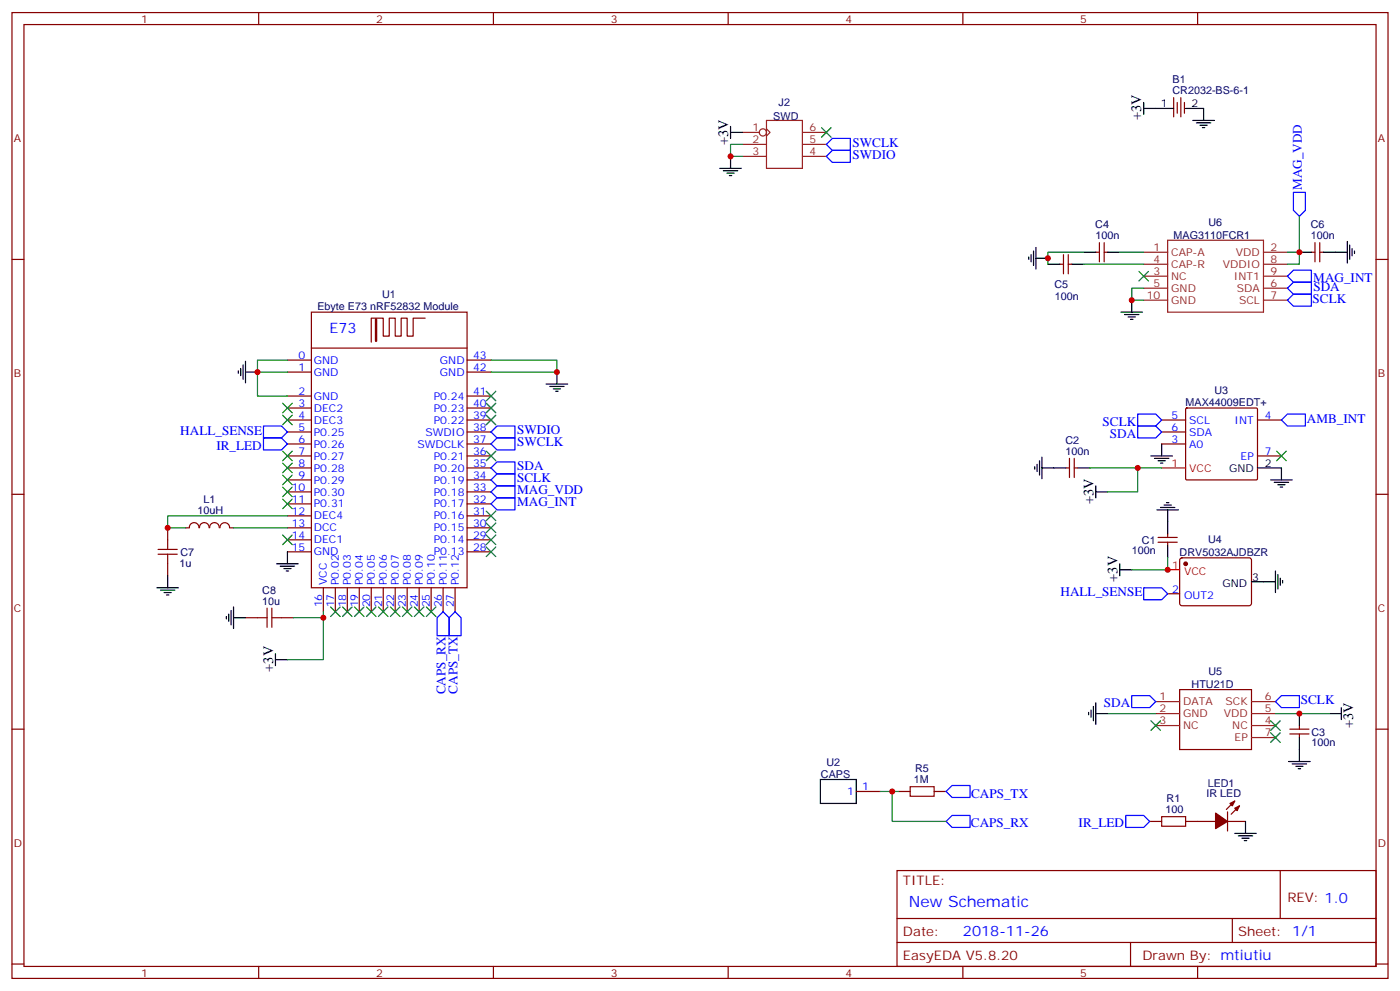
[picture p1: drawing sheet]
<svg xmlns="http://www.w3.org/2000/svg" width="412mm" height="292mm" viewBox="0 0 412 292" stroke-linecap="round" stroke-linejoin="round" font-family="sans-serif">
<g fill="none" stroke="#870000" stroke-width=".35">
<path d="M3.5 3.7h405.4v284.3h-405.4zM7.1 7.2h398.2v277.3h-398.2zM76.2 3.7v3.5M145.3 3.7v3.5M214.5 3.7v3.5M283.6 3.7v3.5M352.8 3.7v3.5M345.7 28.8v5.6M346.8 30.2v3.1M347.8 28.8v5.6M348.9 30.2v3.1M3.5 76.4h3.6"/>
<path d="M312.2 77.8h1.1M313.3 75v5.6M314.7 75v5.6M314.7 77.8h1M322.8 74.3h1M323.8 71.4v5.7M325.3 71.4v5.7M325.3 74.3h1M386.3 74.3h1M387.3 71.4v5.7M388.8 74.3h1M388.8 71.4v5.7"/>
<path d="M405.3 76.4h3.6M91.7 91.9h45.9v81.1h-45.9zM125.2 93.7h-3.5v5.3h-1.8v-5.3h-1.7v5.3h-1.8v-5.3h-1.7v5.3h-1.8v-5.3h-3.5v7M84.7 109.5h7M84.7 116.6h7M84.7 106h7M91.7 102.5h45.9M137.6 109.5h7M137.6 116.6h7M137.6 106h7M84.7 130.7h7M84.7 123.6h7"/>
<path d="M84.7 127.2h7M84.7 134.2h7M84.7 137.8h7M84.7 120.1h7M137.6 130.7h7M137.6 123.6h7M137.6 127.2h7M137.6 134.2h7M137.6 137.8h7M137.6 120.1h7M314 137.8h1M315 134.9v5.7"/>
<path d="M316.4 134.9v5.7M316.4 137.8h1.1M342.2 130.7h7M342.2 123.6h7M342.2 127.2h7M349.3 120.3l.3-.2 20.6 .1 .2 .3v20.6l-.3 .2-20.7-.1-.2-.3zM370.4 123.6h7.1M370.4 134.2h7.1M3.5 145.5h3.6M49.4 155.4v6.3M58.6 155.4a1.41 1.41 0 0 0-1.4-1.5 1.41 1.41 0 0 0-1.4 1.5h-1.1M58.8 155.4a1.41 1.41 0 0 1 1.4-1.5 1.41 1.41 0 0 1 1.4 1.5"/>
<path d="M61.8 155.4a1.41 1.41 0 0 1 1.4-1.5 1.41 1.41 0 0 1 1.4 1.5M64.8 155.4a1.41 1.41 0 0 1 1.4-1.5 1.41 1.41 0 0 1 1.4 1.5M67.7 155.4h1.1M84.7 141.3h7M84.7 144.8h7M84.7 148.3h7M84.7 151.9h7M84.7 155.4h7M84.7 158.9h7M137.6 141.3h7M137.6 144.8h7M137.6 148.3h7"/>
<path d="M137.6 151.9h7M137.6 155.4h7M137.6 158.9h7M341.1 158.2h5.7M341.1 159.6h5.7M344 157.2v1M344 159.6v1.1M405.3 145.5h3.6M46.6 163.2h5.6M46.6 161.7h5.6M49.4 163.2v6.3M78.7 179v5.7"/>
<path d="M80.1 179v5.7M84.7 162.5h7M95.2 173v7.1M98.8 173v7.1M102.3 173v7.1M105.8 173v7.1M109.4 173v7.1M112.9 173v7.1M116.4 173v7.1M119.9 173v7.1M123.5 173v7.1M127 173v7.1"/>
<path d="M130.5 173v7.1M134.1 173v7.1M137.6 162.5h7M344 174.8h3.5M347.7 164.4l.5-.2 20 .1 .5 .6-.1 13-.7 .4h-20l-.4-.7v-12.7zM72.3 181.9h6.4M80.1 181.9h6.3M3.5 214.7h3.6M347.5 203h21.2v17.7h-21.2zM379.9 214.7h5.7M379.9 216.1h5.7M382.8 213.6v1.1"/>
<path d="M382.8 216.1v1M405.3 214.7h3.6M252.2 233h7.1M264.6 233h3.5M275.2 233h3.5M361.6 239v5.7M363.7 235.8l-2.5 2.5M365.1 237.2l-2.4 2.5M264.2 256.3h141.1v28.2h-141.1zM338.7 241.8h3.5M349.2 241.8h8.9M361.6 241.8h5.3"/>
<path d="M377.1 256.3v14.1M264.2 270.4h141.1M264.2 277.5h141.1M333 277.5v7M363 270.4v7.1M3.5 283.8h3.6M76.2 284.5v3.5M145.3 284.5v3.5M214.5 284.5v3.5M283.6 284.5v3.5M352.8 284.5v3.5M405.3 283.8h3.6"/>
</g>
<g fill="none" stroke="#000" stroke-width=".35">
<path d="M215.2 39h3.5M215.2 37.2v3.5M336.9 31.9h8.8M336.9 30.2v3.5M349.2 31.9h5.3v3.6M351.4 35.5h6.3M352.4 36.2h4.3M353.5 36.9h2.1M354.2 37.6h.7M212 49.6h6.4M213.1 50.3h4.2M214.1 51h2.2"/>
<path d="M214.8 51.7h.7M215.2 46v3.6M303 75.7v.7M303.7 75v2.1M304.4 73.9v4.2M305.2 76h3.5M305.2 72.8v6.4M308.7 77.8h3.5M315.7 77.8h3.6M319.3 74.3h3.5M326.3 74.3h3.5M382.8 74.3h3.5"/>
<path d="M389.8 74.3h7.1M396.9 71.1v6.3M397.6 72.1v4.3M398.3 73.2v2.1M399 73.9v.7M330.2 91.9h6.3M331.3 92.6h4.2M332.3 93.3h2.1M333 94h.7M333.4 88.4v3.5M70.2 109.2v.7M70.9 108.5v2.1"/>
<path d="M71.6 107.4v4.3M72.3 109.5h3.5M72.3 106.4v6.3M160.9 113.1h6.3M161.9 113.8h4.3M163 114.5h2.1M163.7 115.2h.7M164 109.5v3.6M304.8 137.4v.7M305.5 136.7v2.1M306.2 135.6v4.3M306.9 137.8h7.1"/>
<path d="M306.9 134.6v6.3M317.5 137.8h3.5M339 134.2h6.4M340.1 134.9h4.2M341.1 135.6h2.2M341.8 136.3h.7M342.2 130.7v3.5M370.4 137.8h7.1v3.5M322.8 143.1v3.5M322.8 144.8h3.5M340.8 150.1h6.3M341.8 149.4h4.3"/>
<path d="M342.9 148.7h2.1M343.6 148h.7M344 150.1v7.1M374.3 141.3h6.3M375.4 142h4.2M376.4 142.7h2.1M377.1 143.4h.7M46.2 173h6.4M47.3 173.7h4.2M48.3 174.4h2.1M49 175.2h.7M49.4 169.5v3.5"/>
<path d="M68.1 179.7v4.3M68.8 178.7v6.3M81.5 166h6.3M82.5 166.7h4.3M83.6 167.4h2.1M84.3 168.1h.7M84.7 162.5v3.5M329.8 167.7h3.6M329.8 166v3.5M344 160.7v3.5M368.7 171.3h7M375.7 168.1v6.3"/>
<path d="M376.4 169.2v4.2M377.1 170.2v2.1M377.8 170.9v.7M66.7 181.5v.7M67.4 180.8v2.1M68.8 181.9h3.5M81.1 194.2h3.6M81.1 192.4v3.6M320.7 209.7v.7M321.4 209v2.1M322.1 208v4.2M322.8 210.1h3.5"/>
<path d="M322.8 206.9v6.4M382.8 210.1v3.5M382.8 217.1v7.1M391.6 210.1h3.5M395.1 208.3v3.5M241.7 229.5h10.5v7h-10.5zM379.6 224.2h6.3M380.6 224.9h4.3M381.7 225.6h2.1M382.4 226.3h.7M363.7 245.4h6.4M364.8 246.1h4.2"/>
<path d="M365.8 246.8h2.1M366.5 247.5h.7M366.9 241.8v3.6"/>
</g>
<path d="M342.2 137.8h7M344 167.7h3.5" fill="none" stroke="#f00" stroke-width=".35"/>
<g fill="#870000" stroke="#870000" stroke-width=".35">
<path d="M363.7 237.9l1.4-.7-.7 1.5z"/>
<path d="M362.3 236.5l1.4-.7-.7 1.4z"/>
<path d="M358.1 239.4l3.5 2.4-3.5 2.1z"/>
<circle cx="349.2" cy="166" r=".53"/>
</g>
<g fill="none" stroke="#8c2424" stroke-width=".35">
<path d="M218.7 39h5M225.8 37.9l1 1.1-1 1M225.8 35.5h10.6v14.1h-10.6zM236.4 39h7M218.7 42.5h7.1M218.7 46h7.1M236.4 42.5h7M236.4 46h7M336.9 74.3h7.1M336.9 77.8h7.1M344 70.7h28.2v21.2h-28.2zM372.2 74.3h7"/>
<path d="M372.2 77.8h7M336.9 84.8h7.1M336.9 88.4h7.1M336.9 81.3h7.1M372.2 84.8h7M372.2 88.4h7M372.2 81.3h7M340.4 206.6h7.1M340.4 210.1h7.1M340.4 213.6h7.1M368.7 206.6h7M368.7 210.1h7"/>
<path d="M368.7 217.1h7M368.7 213.6h7"/>
<circle cx="224.7" cy="39" r="1.06"/>
</g>
<path d="M268.1 231.6h7.1v2.8h-7.1zM342.2 240.4h7v2.8h-7z" fill="none" stroke="#a10000" stroke-width=".35"/>
<path d="M110.8 94v6.4" fill="none" stroke="#870000" stroke-width=".71"/>
<g fill="none" stroke="#00f" stroke-width=".35">
<path d="M243.4 42.5l1.8-1.8h5.3v3.6h-5.3zM243.4 46l1.8-1.7h5.3v3.5h-5.3zM381 56.6h3.5v5.3l-1.7 1.8-1.8-1.8zM381 79.6h5.3v3.5h-5.3l-1.8-1.8zM379.2 84.8l1.8-1.7h5.3v3.5h-5.3zM381 86.6h5.3v3.5h-5.3l-1.8-1.7zM77.6 128.9h5.3l1.8 1.8-1.8 1.8h-5.3zM77.6 125.4h5.3l1.8 1.8-1.8 1.7h-5.3zM144.6 127.2l1.8-1.8h5.3v3.5h-5.3zM144.6 130.7l1.8-1.8h5.3v3.6h-5.3zM144.6 137.8l1.8-1.8h5.3v3.5h-5.3zM335.1 121.9h5.3l1.8 1.7-1.8 1.8h-5.3z"/>
<path d="M335.1 125.4h5.3l1.8 1.8-1.8 1.7h-5.3zM377.5 123.6l1.7-1.7h5.3v3.5h-5.3zM144.6 141.3l1.8-1.8h5.3v3.6h-5.3zM144.6 144.8l1.8-1.7h5.3v3.5h-5.3zM146.4 146.6h5.3v3.5h-5.3l-1.8-1.8zM336.9 173h5.3l1.8 1.8-1.8 1.8h-5.3zM128.8 181.9l1.7-1.8 1.8 1.8v5.2h-3.5zM132.3 181.9l1.8-1.8 1.7 1.8v5.2h-3.5zM333.4 204.8h5.3l1.7 1.8-1.7 1.7h-5.3zM375.7 206.6l1.8-1.8h5.3v3.5h-5.3zM278.7 233l1.8-1.8h5.3v3.6h-5.3zM278.7 241.8l1.8-1.7h5.3v3.5h-5.3z"/>
<path d="M331.6 240.1h5.3l1.8 1.7-1.8 1.8h-5.3z"/>
</g>
<g fill="none" stroke="#008700" stroke-width=".35">
<path d="M218.7 42.5h-3.5v3.5h3.5M319.3 74.3h-10.6v3.5M319.3 77.8h17.6M329.8 74.3h7.1M379.2 74.3h3.6v3.5h-3.6M382.8 63.7v10.6M336.9 84.8h-3.5v3.6h3.5M75.8 109.5h8.9M84.7 106h-8.9v10.6h8.9M144.6 106h19.4v3.5h-19.4M321 137.8h21.2M335.1 137.8v7h-8.8"/>
<path d="M68.8 155.4h15.9M84.7 151.9h-35.3v3.5h5.3M344 164.2v3.5h-10.6M95.2 180.1v1.8h-8.8M95.2 181.9v12.3h-10.5M326.3 210.1h14.1M375.7 210.1h15.9M259.3 233h5.3M262.8 233v8.8h15.9"/>
</g>
<g fill="#c00">
<circle cx="215.2" cy="46" r=".88"/>
<circle cx="262.8" cy="233" r=".88"/>
<circle cx="335.1" cy="137.8" r=".88"/>
<circle cx="344" cy="167.7" r=".88"/>
<circle cx="382.8" cy="210.1" r=".88"/>
<circle cx="333.4" cy="88.4" r=".88"/>
<circle cx="308.7" cy="76" r=".88"/>
<circle cx="382.8" cy="74.3" r=".88"/>
<circle cx="95.3" cy="181.9" r=".88"/>
<circle cx="75.8" cy="109.5" r=".88"/>
<circle cx="49.4" cy="155.4" r=".88"/>
<circle cx="164" cy="109.5" r=".88"/>
</g>
<g fill="#c00" stroke="#008700" stroke-width=".35">
<path d="M376.1 132.8l2.8 2.8zM378.9 132.8l-2.8 2.8z"/>
<path d="M339 212.2l2.8 2.8zM341.8 212.2l-2.8 2.8z"/>
<path d="M374.3 212.2l2.8 2.8zM377.1 212.2l-2.8 2.8z"/>
<path d="M374.3 215.7l2.8 2.8zM374.3 218.5l2.8-2.8z"/>
<path d="M335.5 79.9l2.8 2.8zM335.5 82.7l2.8-2.8z"/>
<path d="M83.3 118.7l2.8 2.8zM86.1 118.7l-2.8 2.8z"/>
<path d="M83.3 122.2l2.8 2.9zM86.1 122.2l-2.8 2.9z"/>
<path d="M83.3 157.5l2.8 2.8zM86.1 157.5l-2.8 2.8z"/>
<path d="M143.2 122.2l2.8 2.9zM146 122.2l-2.8 2.9z"/>
<path d="M83.3 132.8l2.8 2.8zM86.1 132.8l-2.8 2.8z"/>
<path d="M83.3 136.3l2.8 2.9zM86.1 136.3l-2.8 2.9z"/>
<path d="M83.3 139.9l2.8 2.8zM86.1 139.9l-2.8 2.8z"/>
<path d="M83.3 143.4l2.8 2.8zM86.1 143.4l-2.8 2.8z"/>
<path d="M83.3 146.9l2.8 2.9zM86.1 146.9l-2.8 2.9z"/>
<path d="M97.4 178.7l2.8 2.8zM100.2 178.7l-2.8 2.8z"/>
<path d="M111.5 178.7l2.8 2.8zM114.3 178.7l-2.8 2.8z"/>
<path d="M115 178.7l2.8 2.8zM117.8 178.7l-2.8 2.8z"/>
<path d="M118.5 178.7l2.9 2.8zM121.4 178.7l-2.9 2.8z"/>
<path d="M122.1 178.7l2.8 2.8zM124.9 178.7l-2.8 2.8z"/>
<path d="M125.6 178.7l2.8 2.8zM128.4 178.7l-2.8 2.8z"/>
<path d="M143.2 161l2.8 2.9zM146 161l-2.8 2.9z"/>
<path d="M143.2 157.5l2.8 2.8zM146 157.5l-2.8 2.8z"/>
<path d="M143.2 154l2.8 2.8zM146 154l-2.8 2.8z"/>
<path d="M143.2 150.5l2.8 2.8zM146 150.5l-2.8 2.8z"/>
<path d="M143.2 118.7l2.8 2.8zM146 118.7l-2.8 2.8z"/>
<path d="M143.2 115.2l2.8 2.8zM146 115.2l-2.8 2.8z"/>
<path d="M143.2 132.8l2.8 2.8zM146 132.8l-2.8 2.8z"/>
<path d="M100.9 178.7l2.8 2.8zM103.7 178.7l-2.8 2.8z"/>
<path d="M104.4 178.7l2.8 2.8zM107.2 178.7l-2.8 2.8z"/>
<path d="M107.9 178.7l2.9 2.8zM110.8 178.7l-2.9 2.8z"/>
<path d="M242 37.6l2.8 2.8zM244.8 37.6l-2.8 2.8z"/>
</g>
<text font-size="4.6" fill="#00f" x="267.8" y="266.9">New Schematic</text>
<g font-size="4.2">
<text x="336.2" y="35.5" transform="rotate(-90 336.2 35.5)">+3V</text>
<text x="214.5" y="42.8" transform="rotate(-90 214.5 42.8)">+3V</text>
<text x="322.1" y="148.3" transform="rotate(-90 322.1 148.3)">+3V</text>
<text x="329.1" y="171.3" transform="rotate(-90 329.1 171.3)">+3V</text>
<text x="80.4" y="197.7" transform="rotate(-90 80.4 197.7)">+3V</text>
<text x="398.6" y="214.4" transform="rotate(-90 398.6 214.4)">+3V</text>
</g>
<g font-size="4.2" fill="#00f">
<text x="97" y="98.2">E73</text>
<text x="283.6" y="275.7">2018-11-26</text>
</g>
<g font-size="3.9" fill="#00f">
<text x="251.1" y="43.2">SWCLK</text>
<text x="251.1" y="46.7">SWDIO</text>
<text x="383.5" y="56" transform="rotate(-90 383.5 56)">MAG_VDD</text>
<text x="386.9" y="83.1">MAG_INT</text>
<text x="386.7" y="89.2">SCLK</text>
<text x="386.9" y="85.6">SDA</text>
<text x="324.8" y="125.4">SCLK</text>
<text x="385" y="124.4">AMB_INT</text>
<text x="53.1" y="127.9">HALL_SENSE</text>
<text x="152.4" y="127.9">SWDIO</text>
<text x="152.4" y="131.4">SWCLK</text>
<text x="326.9" y="128.9">SDA</text>
<text x="63.7" y="132.5">IR_LED</text>
<text x="152.4" y="142">SCLK</text>
<text x="152.4" y="138.5">SDA</text>
<text x="152.4" y="145.5">MAG_VDD</text>
<text x="152.4" y="149">MAG_INT</text>
<text x="312.4" y="175.6">HALL_SENSE</text>
<text x="131.2" y="204.4" transform="rotate(-90 131.2 204.4)">CAPS_RX</text>
<text x="134.8" y="204.2" transform="rotate(-90 134.8 204.2)">CAPS_TX</text>
<text x="325.2" y="208.3">SDA</text>
<text x="383.2" y="207.3">SCLK</text>
<text x="286.1" y="234.8">CAPS_TX</text>
<text x="286" y="243.6">CAPS_RX</text>
<text x="317.7" y="243.6">IR_LED</text>
</g>
<g font-size="3.9" fill="#800">
<text x="266" y="260.5">TITLE:</text>
<text x="379.2" y="265.5">REV: 1.0</text>
<text x="266" y="275.7">Date:</text>
<text x="364.8" y="275.7">Sheet: 1/1</text>
<text x="266" y="282.8">EasyEDA V5.8.20</text>
<text x="336.5" y="282.8">Drawn By: mtiutiu</text>
</g>
<g font-size="3.2" fill="#800">
<text x="41.6" y="6.7">1</text>
<text x="110.8" y="6.7">2</text>
<text x="179.9" y="6.7">3</text>
<text x="249.1" y="6.7">4</text>
<text x="318.2" y="6.7">5</text>
<text x="4.1" y="41.8">A</text>
<text x="405.9" y="41.8">A</text>
<text x="4.1" y="110.9">B</text>
<text x="405.9" y="110.9">B</text>
<text x="4.1" y="180.1">C</text>
<text x="405.9" y="180.1">C</text>
<text x="4.1" y="249.2">D</text>
<text x="405.9" y="249.2">D</text>
<text x="41.6" y="287.5">1</text>
<text x="110.8" y="287.5">2</text>
<text x="179.9" y="287.5">3</text>
<text x="249.1" y="287.5">4</text>
<text x="318.2" y="287.5">5</text>
</g>
<g font-size="3.2" fill="#000080">
<text x="345.4" y="27.7">CR2032-BS-6-1</text>
<text x="345.4" y="24.5">B1</text>
<text x="227.8" y="35.3">SWD</text>
<text x="229.4" y="31.2">J2</text>
<text x="322.6" y="67.2">C4</text>
<text x="322.7" y="70.4">100n</text>
<text x="345.7" y="70.2">MAG3110FCR1</text>
<text x="356" y="66.5">U6</text>
<text x="386.1" y="67.2">C6</text>
<text x="386.2" y="70.4">100n</text>
<text x="112.6" y="87.7">U1</text>
<text x="310.6" y="84.7">C5</text>
<text x="310.7" y="88.2">100n</text>
<text x="93.5" y="91.4">Ebyte E73 nRF52832 Module</text>
<text x="349.2" y="119.6">MAX44009EDT+</text>
<text x="357.8" y="115.9">U3</text>
<text x="313.8" y="130.7">C2</text>
<text x="313.9" y="133.9">100n</text>
<text x="60" y="148.2">L1</text>
<text x="58.2" y="151.3">10uH</text>
<text x="336.4" y="160.1">C1</text>
<text x="355.9" y="159.9">U4</text>
<text x="52.9" y="166.8">1u</text>
<text x="53.2" y="163.6">C7</text>
<text x="333.4" y="163.2">100n</text>
<text x="347.5" y="163.7">DRV5032AJDBZR</text>
<text x="77.3" y="178">10u</text>
<text x="77.3" y="174.9">C8</text>
<text x="351" y="202.5">HTU21D</text>
<text x="356" y="198.8">U5</text>
<text x="386.3" y="219.7">100n</text>
<text x="386.3" y="216.5">C3</text>
<text x="243.4" y="225.4">U2</text>
<text x="269.6" y="227.4">R5</text>
<text x="241.8" y="229">CAPS</text>
<text x="269.2" y="230.5">1M</text>
<text x="355.8" y="231.6">LED1</text>
<text x="343.3" y="239.4">100</text>
<text x="343.7" y="236.2">R1</text>
<text x="355.4" y="234.8">IR LED</text>
</g>
<g font-size="3.2">
<text x="341.9" y="31.6">1</text>
<text x="351" y="31.6">2</text>
<text x="372.5" y="137.4">2</text>
<text x="362.1" y="138.8">GND</text>
<text x="360.1" y="172.7">GND</text>
<text x="368.8" y="170.9">3</text>
</g>
<g font-size="3.2" fill="#8d2323">
<text x="221.6" y="38.6">1</text>
<text x="238.5" y="38.6">6</text>
<text x="221.6" y="42.2">2</text>
<text x="221.6" y="45.7">3</text>
<text x="238.5" y="45.7">4</text>
<text x="238.5" y="42.2">5</text>
<text x="339.8" y="73.9">1</text>
<text x="339.8" y="77.4">4</text>
<text x="345" y="75.3">CAP-A</text>
<text x="364.1" y="75.3">VDD</text>
<text x="374.3" y="77.4">8</text>
<text x="374.3" y="73.9">2</text>
<text x="339.8" y="81">3</text>
<text x="345" y="78.8">CAP-R</text>
<text x="345" y="82.4">NC</text>
<text x="360.2" y="78.8">VDDIO</text>
<text x="363.4" y="82.4">INT1</text>
<text x="374.3" y="81">9</text>
<text x="337.8" y="88">10</text>
<text x="339.8" y="84.5">5</text>
<text x="345" y="85.9">GND</text>
<text x="345" y="89.4">GND</text>
<text x="364.3" y="85.9">SDA</text>
<text x="365" y="89.4">SCL</text>
<text x="374.3" y="88">7</text>
<text x="374.3" y="84.5">6</text>
<text x="341.6" y="206.2">1</text>
<text x="341.6" y="209.7">2</text>
<text x="348.5" y="207.6">DATA</text>
<text x="361" y="207.6">SCK</text>
<text x="372.5" y="206.2">6</text>
<text x="372.5" y="209.7">5</text>
<text x="341.6" y="213.3">3</text>
<text x="348.5" y="211.1">GND</text>
<text x="348.5" y="214.7">NC</text>
<text x="360.5" y="211.1">VDD</text>
<text x="363" y="214.7">NC</text>
<text x="372.5" y="213.3">4</text>
<text x="363.7" y="218.2">EP</text>
<text x="372.5" y="216.8">7</text>
</g>
<g font-size="3.2" fill="#00f">
<text x="87.9" y="105.7">0</text>
<text x="92.4" y="107.1">GND</text>
<text x="129.6" y="107.1">GND</text>
<text x="139.3" y="105.7">43</text>
<text x="87.9" y="109.2">1</text>
<text x="92.4" y="110.6">GND</text>
<text x="129.6" y="110.6">GND</text>
<text x="139.3" y="109.2">42</text>
<text x="87.9" y="116.2">2</text>
<text x="87.9" y="119.8">3</text>
<text x="92.4" y="117.7">GND</text>
<text x="127.8" y="117.7">P0.24</text>
<text x="139.3" y="119.8">40</text>
<text x="139.3" y="116.2">41</text>
<text x="87.9" y="123.3">4</text>
<text x="92.4" y="121.2">DEC2</text>
<text x="92.4" y="124.7">DEC3</text>
<text x="127.8" y="124.7">P0.22</text>
<text x="127.8" y="121.2">P0.23</text>
<text x="139.3" y="123.3">39</text>
<text x="345.1" y="123.3">5</text>
<text x="350.3" y="124.7">SCL</text>
<text x="363.7" y="124.7">INT</text>
<text x="372.5" y="123.3">4</text>
<text x="87.9" y="126.8">5</text>
<text x="87.9" y="130.4">6</text>
<text x="92.4" y="128.2">P0.25</text>
<text x="92.4" y="131.8">P0.26</text>
<text x="123" y="131.8">SWDCLK</text>
<text x="125.3" y="128.2">SWDIO</text>
<text x="139.3" y="130.4">37</text>
<text x="139.3" y="126.8">38</text>
<text x="345.1" y="130.4">3</text>
<text x="345.1" y="126.8">6</text>
<text x="350.3" y="131.8">A0</text>
<text x="350.3" y="128.2">SDA</text>
<text x="87.9" y="133.9">7</text>
<text x="87.9" y="137.4">8</text>
<text x="92.4" y="135.3">P0.27</text>
<text x="127.8" y="135.3">P0.21</text>
<text x="139.3" y="137.4">35</text>
<text x="139.3" y="133.9">36</text>
<text x="365.4" y="135.3">EP</text>
<text x="372.5" y="133.9">7</text>
<text x="87.9" y="140.9">9</text>
<text x="92.4" y="138.8">P0.28</text>
<text x="92.4" y="142.3">P0.29</text>
<text x="127.8" y="142.3">P0.19</text>
<text x="127.8" y="138.8">P0.20</text>
<text x="139.3" y="140.9">34</text>
<text x="85.9" y="144.5">10</text>
<text x="85.9" y="148">11</text>
<text x="92.4" y="145.9">P0.30</text>
<text x="92.4" y="149.4">P0.31</text>
<text x="127.8" y="149.4">P0.17</text>
<text x="127.8" y="145.9">P0.18</text>
<text x="139.3" y="148">32</text>
<text x="139.3" y="144.5">33</text>
<text x="85.9" y="151.5">12</text>
<text x="85.9" y="155">13</text>
<text x="92.4" y="152.9">DEC4</text>
<text x="127.8" y="152.9">P0.16</text>
<text x="139.3" y="155">30</text>
<text x="139.3" y="151.5">31</text>
<text x="85.9" y="158.6">14</text>
<text x="92.4" y="156.5">DCC</text>
<text x="92.4" y="160">DEC1</text>
<text x="127.8" y="160">P0.14</text>
<text x="127.8" y="156.5">P0.15</text>
<text x="139.3" y="158.6">29</text>
<text x="85.9" y="162.1">15</text>
<text x="92.4" y="163.5">GND</text>
<text x="127.8" y="163.5">P0.13</text>
<text x="139.3" y="162.1">28</text>
<text x="96.3" y="172.3" transform="rotate(-90 96.3 172.3)">VCC</text>
<text x="99.8" y="172.3" transform="rotate(-90 99.8 172.3)">P0.02</text>
<text x="103.4" y="172.3" transform="rotate(-90 103.4 172.3)">P0.03</text>
<text x="106.9" y="172.3" transform="rotate(-90 106.9 172.3)">P0.04</text>
<text x="110.4" y="172.3" transform="rotate(-90 110.4 172.3)">P0.05</text>
<text x="113.9" y="172.3" transform="rotate(-90 113.9 172.3)">P0.06</text>
<text x="117.5" y="172.3" transform="rotate(-90 117.5 172.3)">P0.07</text>
<text x="121" y="172.3" transform="rotate(-90 121 172.3)">P0.08</text>
<text x="124.5" y="172.3" transform="rotate(-90 124.5 172.3)">P0.09</text>
<text x="128.1" y="172.3" transform="rotate(-90 128.1 172.3)">P0.10</text>
<text x="131.6" y="172.3" transform="rotate(-90 131.6 172.3)">P0.11</text>
<text x="135.1" y="172.3" transform="rotate(-90 135.1 172.3)">P0.12</text>
<text x="94.9" y="178.8" transform="rotate(-90 94.9 178.8)">16</text>
<text x="98.4" y="178.8" transform="rotate(-90 98.4 178.8)">17</text>
<text x="102" y="178.8" transform="rotate(-90 102 178.8)">18</text>
<text x="105.5" y="178.8" transform="rotate(-90 105.5 178.8)">19</text>
<text x="109" y="178.8" transform="rotate(-90 109 178.8)">20</text>
<text x="112.5" y="178.8" transform="rotate(-90 112.5 178.8)">21</text>
<text x="116.1" y="178.8" transform="rotate(-90 116.1 178.8)">22</text>
<text x="119.6" y="178.8" transform="rotate(-90 119.6 178.8)">23</text>
<text x="123.1" y="178.8" transform="rotate(-90 123.1 178.8)">24</text>
<text x="126.6" y="178.8" transform="rotate(-90 126.6 178.8)">25</text>
<text x="130.2" y="178.8" transform="rotate(-90 130.2 178.8)">26</text>
<text x="133.7" y="178.8" transform="rotate(-90 133.7 178.8)">27</text>
<text x="345.3" y="174.4">2</text>
<text x="348.8" y="176.2">OUT2</text>
<text x="254" y="232.7">1</text>
<text x="249.5" y="234.1">1</text>
</g>
<g font-size="3.2" fill="#f00">
<text x="345.1" y="137.4">1</text>
<text x="350.3" y="138.8">VCC</text>
<text x="345.3" y="167.4">1</text>
<text x="348.8" y="169.2">VCC</text>
</g>
</svg>
